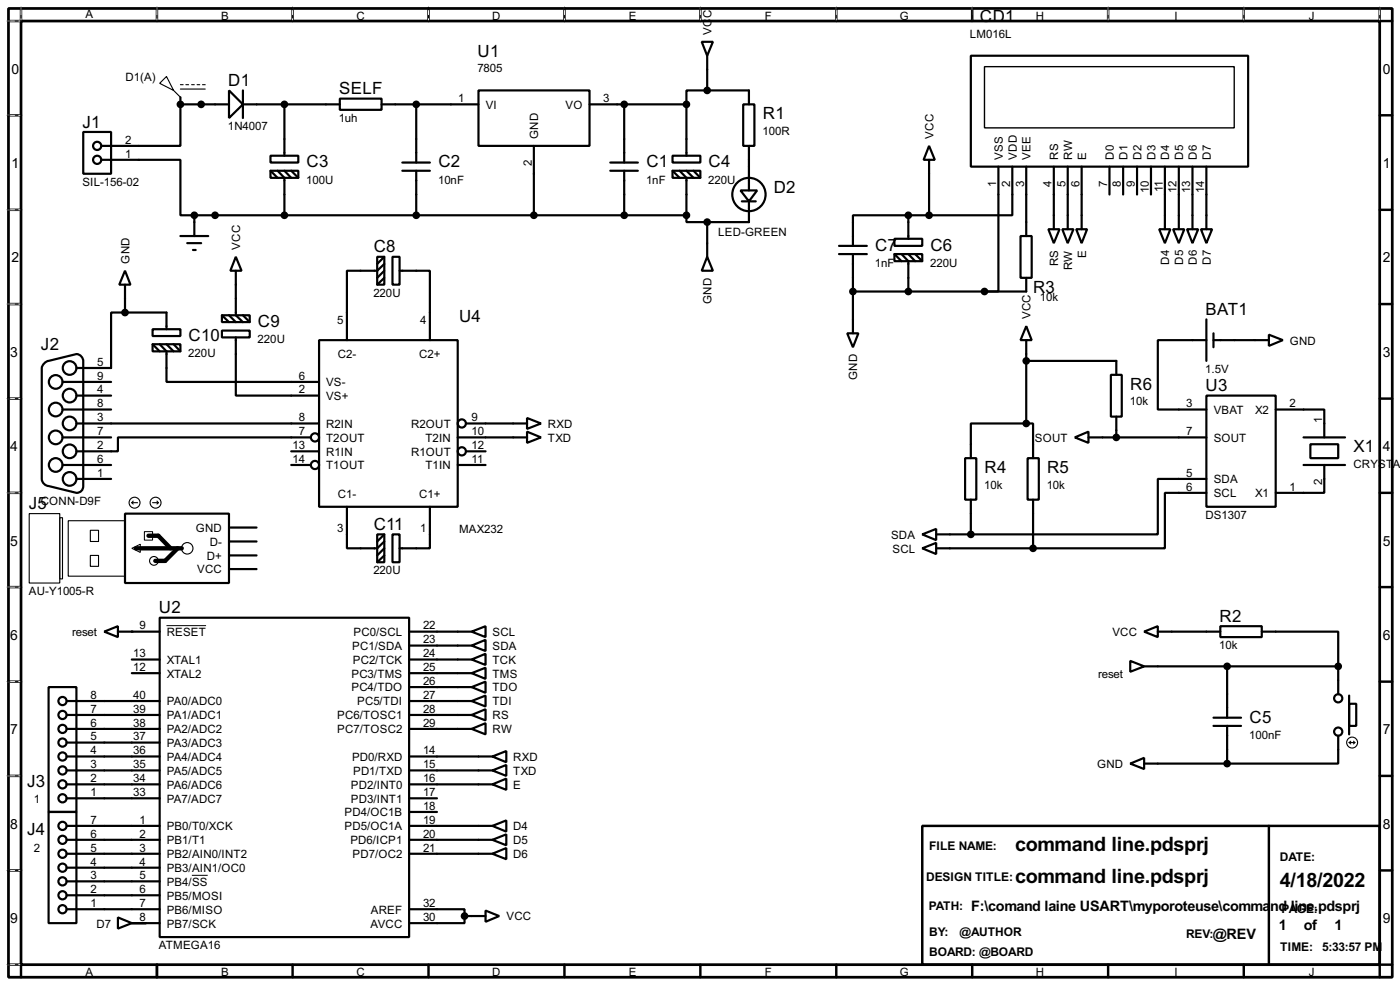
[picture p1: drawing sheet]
<svg xmlns="http://www.w3.org/2000/svg" width="256mm" height="180mm" viewBox="0 0 256 180" stroke-linecap="round" stroke-linejoin="round" font-family="sans-serif">
<path d="M1.6 1.6h253.5v177.3h-253.5zM3.9 3.9h248.9v172.7h-248.9z" fill="none" stroke="#000" stroke-width=".5"/>
<g fill="none" stroke="#000" stroke-width=".45">
<path d="M3.9 1.6v2.3h-2.3M28.8 1.6v2.3M53.6 1.6v2.3M78.5 1.6v2.3M103.4 1.6v2.3M128.3 1.6v2.3M153.2 1.6v2.3M178.1 1.6v2.3M203 1.6v2.3M227.9 1.6v2.3M252.8 1.6v2.3h2.3M1.6 21.1h2.3"/>
<path d="M1.6 38.4h2.3M252.8 21.1h2.3M252.8 38.4h2.3M1.6 55.7h2.3M252.8 55.7h2.3M1.6 73h2.3M252.8 73h2.3M1.6 90.2h2.3M252.8 90.2h2.3M1.6 107.5h2.3M252.8 107.5h2.3M1.6 124.8h2.3"/>
<path d="M252.8 124.8h2.3M1.6 142h2.3M1.6 159.3h2.3M169 151.2h83.8v25.4h-83.8zM232.5 151.2v25.4M252.8 142h2.3M252.8 159.3h2.3M1.6 176.6h2.3v2.3M28.8 176.6v2.3M53.6 176.6v2.3M78.5 176.6v2.3M103.4 176.6v2.3"/>
<path d="M128.3 176.6v2.3M153.2 176.6v2.3M178.1 176.6v2.3M203 176.6v2.3M227.9 176.6v2.3M255.1 176.6h-2.3v2.3"/>
</g>
<g fill="none" stroke="#fff" stroke-width=".18">
<path d="M1.3 3.9h2.3M3.9 1.3v2.3M28.8 1.3v2.3M53.6 1.3v2.3M78.5 1.3v2.3M103.4 1.3v2.3M128.3 1.3v2.3M153.2 1.3v2.3M178.1 1.3v2.3M203 1.3v2.3M227.9 1.3v2.3M252.8 1.3v2.3"/>
<path d="M1.3 21.1h2.3M1.3 38.4h2.3M1.3 55.7h2.3M1.3 73h2.3M1.3 90.2h2.3M1.3 107.5h2.3M1.3 124.8h2.3M1.3 142h2.3M1.3 159.3h2.3M1.3 176.6h2.3"/>
</g>
<g fill="none" stroke="#000" stroke-width=".18" stroke-dasharray=".5 1">
<path d="M1.3 3.9h2.3M3.9 1.3v2.3M28.8 1.3v2.3M53.6 1.3v2.3M78.5 1.3v2.3M103.4 1.3v2.3M128.3 1.3v2.3M153.2 1.3v2.3M178.1 1.3v2.3M203 1.3v2.3M227.9 1.3v2.3M252.8 1.3v2.3"/>
<path d="M1.3 21.1h2.3M1.3 38.4h2.3M1.3 55.7h2.3M1.3 73h2.3M1.3 90.2h2.3M1.3 107.5h2.3M1.3 124.8h2.3M1.3 142h2.3M1.3 159.3h2.3M1.3 176.6h2.3"/>
</g>
<g fill="none" stroke="#000" stroke-width=".4">
<path d="M33.1 19.1v7.6h-14.5M33.1 19.1h8.9M33.1 17.8v1.3M42 16.6l2.5 2.5-2.5 2.5zM44.5 19.1h17.8M44.5 16.6v5M52.1 19.1v9.4M62.3 18.1h7.6v2h-7.6zM69.9 19.1h17.8M76.3 19.1v10.7M87.7 16.6h20.3v10.1h-20.3zM108 19.1h17.8"/>
<path d="M114.4 19.1v10.7M125.8 19.1v9.4M128.6 7.7h2l-1 2.5zM129.6 16.6h-3.8v2.5M129.6 16.6h7.6v2.5M129.6 10.2v6.4M136.2 19.1h2v7.6h-2zM177.9 10.2h50.8v20.3h-50.8zM15.3 24.2h5.1v7.6h-5.1zM18.6 29.3h14.5v10.1h2.5M35.6 39.4h90.2M35.6 39.4v3.8"/>
<path d="M49.6 28.5h5.1v1.3h-5.1zM49.6 31.3h5.1v1.3h-5.1zM49.6 31.3l1.3 1.3M50.9 31.3l1.2 1.3v6.8M52.1 31.3l1.3 1.3M53.4 31.3l1.3 1.3M73.7 31.3h5.1M73.7 29.8h5.1M76.3 31.3v8.1M97.8 26.7v12.7M111.8 31.3h5.1M111.8 29.8h5.1"/>
<path d="M114.4 31.3v8.1M123.2 28.5h5.1v1.3h-5.1zM123.2 31.3h5.1v1.3h-5.1zM123.2 31.3l1.3 1.3M124.5 31.3l1.3 1.3v6.8M125.8 39.4v1.3h3.8M125.8 31.3l1.3 1.3M127.1 31.3l1.2 1.3M135.7 34.9h3l-1.5 2zM135.9 36.9h2.6M137.2 26.7v8.2M137.2 36.9v3.8h-7.6"/>
<path d="M166.4 39.4h-10.1v5.6M166.4 39.4h3.8M166.4 39.4v4.3M170.2 26.7l1.1 2.6h-2.1zM170.2 29.3v10.1M182.9 30.5v22.9h-2.5M185.5 30.5v8.9h-15.3M188 30.5v12.7M193.1 30.5v11.5M195.6 30.5v11.5M198.2 30.5v11.5M203.3 30.5v5.1"/>
<path d="M205.8 30.5v5.1M208.3 30.5v5.1M210.9 30.5v5.1M213.4 30.5v11.5M216 30.5v11.5M218.5 30.5v11.5M221 30.5v11.5M22.9 49.6l1 2.5h-2zM22.9 57.2h-2.5v10.2h-6.4M22.9 57.2h7.6v3.1M22.9 52.1v5.1M33.1 43.2h5.1"/>
<path d="M34.3 44.5h2.6M35.4 45.8h.5M40.7 57.7h5.1v1.3h-5.1zM40.7 57.7l1.3 1.3M42 57.7l1.2 1.3M43.2 47l1.1 2.6h-2.1zM43.2 49.6v8.1l1.3 1.3M44.5 57.7l1.3 1.3M69.1 47h1.3v5.1h-1.3zM70.4 48.3l-1.3 1.3h-5.5v12.7M70.4 50.9l-1.3 1.2M70.4 49.6l-1.3 1.3"/>
<path d="M70.4 47l-1.3 1.3M71.9 47h1.3v5.1h-1.3zM73.2 49.6h5.6v12.7M129.6 47l1 2.6h-2zM129.6 40.7v6.3M153.7 46.5h5.1M153.7 45h5.1M156.3 46.5v14.5M163.9 43.7h5.1v1.3h-5.1zM163.9 46.5h5.1v1.3h-5.1zM163.9 46.5l1.3 1.3M165.2 46.5l1.2 1.3v5.6"/>
<path d="M166.4 46.5l1.3 1.3M167.7 46.5l1.3 1.3M187 43.2h2v7.7h-2zM188 59.7l1 2.6h-2zM188 50.9v2.5h-31.7M192.1 42h2l-1 2.5zM194.6 42h2.1l-1.1 2.5zM197.2 42h2l-1 2.5zM212.4 42h2l-1 2.5zM214.9 42h2.1l-1 2.5zM217.5 42h2l-1 2.5zM220 42h2.1l-1.1 2.5z"/>
<path d="M221 58.5v7.6M8.2 66.4l.4-.3 5.4-1.3a1.33 1.33 0 0 1 1.3 1.3v22.9a1.18 1.18 0 0 1-1.3 1.2l-5.1-1.2a1.39 1.39 0 0 1-1.2-1.3v-20.3v-.4zM11.5 75h8.9M11.5 69.9h8.9M14 77.5h44.5M14 72.4h6.4M28 60.3h5.1v1.2h-5.1zM28 63h5.1v1.3h-5.1zM28 63l1.3 1.3M29.3 63l1.2 1.3v5.6h28M30.5 63l1.3 1.3M31.8 63l1.3 1.3"/>
<path d="M40.7 60.5h5.1v1.3h-5.1zM43.2 61.8v10.6h15.3M58.5 62.3h25.4v30.5h-25.4zM85.4 77.5h11.2M96.6 76.5l2.5 1-2.5 1zM96.6 79l2.5 1.1-2.5 1zM155.2 61h2.1l-1 2.6zM188 77.5h-10.1v6.4M188 77.5h1.3v6.4M188 62.3v15.2M188 66.1h16.5v2.5M203.5 68.6h2v7.7h-2z"/>
<path d="M204.5 76.3v3.8M221 72.4h12.7v20.4h-12.7zM221 62.3h-8.9v12.7h8.9M222.3 62.3h10.2M222.3 61v2.6M232.5 61.3l2.5 1-2.5 1zM233.7 75h8.9v5.1M11.5 80.1h8.9M11.5 85.1h8.9M14 87.7h6.4M22.9 94h19.1v12.7h-19.1zM42 99.1h5"/>
<path d="M42 96.6h5M53.4 85.1h3.6M53.4 82.6h5.1M57 80.1h-35.4v2.5h-7.6M63.6 92.8v7.6h5.5l1.3-1.3M69.1 97.8h1.3v5.1h-1.3zM70.4 97.8l-1.3 1.3M71.9 97.8h1.3v5.1h-1.3zM78.8 92.8v7.6h-5.6M83.9 80.1h12.7M83.9 85.1h5.1M85.4 82.6h3.6"/>
<path d="M169 97.8l2.5-1v2.1zM171.5 97.8h6.4M176.8 83.9h2.1v7.6h-2.1zM177.9 91.5v6.3M188.3 83.9h2v7.6h-2zM189.3 91.5v8.9M196.9 80.1l2.5-1.1v2.1zM199.4 80.1h21.6M221 87.7h-8.9v10.1h-34.2M221 90.2h-7.6v10.2h-24.1M238.8 80.1h7.6M238.8 85.1h7.6"/>
<path d="M240.1 81.3h5.1v2.6h-5.1zM242.6 85.1v5.1h-8.9M19.1 115.6l2.5-1v2zM21.6 115.6h7.7M29.3 113.1h45.7v58.4h-45.7zM42 104.2h5M42 101.7h5M70.4 101.7l-1.3 1.2M70.4 100.4l-1.3 1.3M75 115.6h11.4M75 118.2h11.4M86.4 115.6l2.6-1v2z"/>
<path d="M86.4 118.2l2.6-1.1v2.1zM169 100.4l2.5-1v2zM171.5 100.4h17.8M209.6 115.6l2.5-1v2zM212.1 115.6h11.5M223.6 114.6h7.6v2h-7.6zM231.2 115.6h14v6.4M8.9 125.8h5.1v22.8h-5.1zM12.2 128.3h17.1M12.2 130.9h17.1M12.2 133.4h17.1M12.2 138.5h17.1"/>
<path d="M12.2 135.9h17.1M24.2 120.7h5.1M24.2 123.2h5.1M75 120.7h11.4M75 123.2h11.4M75 125.8h11.4M75 128.3h11.4M75 130.9h11.4M75 133.4h11.4M75 138.5h15.2M86.4 120.7l2.6-1v2zM86.4 123.2l2.6-1v2.1z"/>
<path d="M86.4 125.8l2.6-1v2zM86.4 128.3l2.6-1v2zM86.4 130.9l2.6-1.1v2.1zM86.4 133.4l2.6-1v2zM90.2 138.5l2.6-1v2zM207.1 139.8l2.5-1.1v2.1zM207.1 121l2.5 1-2.5 1zM209.6 139.8h15.2M209.6 122h35.6M222.3 132.9h5.1M222.3 131.4h5.1M224.8 122v9.4"/>
<path d="M224.8 132.9v6.9M245.2 134.7v5.1h-20.4M245.2 122v5.1M247.2 128.8h1.3v4.1h-1.3zM247.2 127.3v7.1M8.9 148.6h5.1v20.4h-5.1zM12.2 153.7h17.1M12.2 156.3h17.1M12.2 151.2h17.1M12.2 143.6h17.1M12.2 141h17.1M12.2 146.1h17.1"/>
<path d="M12.2 158.8h17.1M75 153.7h15.2M75 156.3h15.2M75 151.2h15.2M75 143.6h15.2M75 141h15.2M75 146.1h5.1M75 148.6h5.1M90.2 153.7l2.6-1v2zM90.2 156.3l2.6-1.1v2.1zM90.2 151.2l2.6-1v2zM90.2 143.6l2.6-1.1v2.1z"/>
<path d="M90.2 141l2.6-1v2zM12.2 166.4h17.1M12.2 163.9h17.1M12.2 161.3h17.1M21.6 167.9l2.6 1.1-2.6 1zM24.2 169h5.1M75 166.4h10.1v1.3M85.1 167.7v1.3h-10.1M85.1 167.7h3.9M89 166.7l2.5 1-2.5 1z"/>
<circle cx="17.8" cy="26.7" r=".75"/>
<circle cx="17.8" cy="29.3" r=".75"/>
<circle cx="137.2" cy="35.6" r="3.1"/>
<circle cx="10.2" cy="69.9" r="1.25"/>
<circle cx="10.2" cy="75" r="1.25"/>
<circle cx="12.7" cy="67.4" r="1.25"/>
<circle cx="12.7" cy="72.4" r="1.25"/>
<circle cx="12.7" cy="77.5" r="1.25"/>
<circle cx="84.6" cy="77.5" r=".75"/>
<circle cx="10.2" cy="80.1" r="1.25"/>
<circle cx="10.2" cy="85.1" r="1.25"/>
<circle cx="12.7" cy="82.6" r="1.25"/>
<circle cx="12.7" cy="87.7" r="1.25"/>
<circle cx="57.7" cy="85.1" r=".75"/>
<circle cx="57.7" cy="80.1" r=".75"/>
<circle cx="84.6" cy="82.6" r=".75"/>
<circle cx="11.4" cy="128.3" r=".75"/>
<circle cx="11.4" cy="138.5" r=".75"/>
<circle cx="11.4" cy="130.9" r=".75"/>
<circle cx="11.4" cy="135.9" r=".75"/>
<circle cx="11.4" cy="133.4" r=".75"/>
<circle cx="245.1" cy="127.8" r=".75"/>
<circle cx="245.1" cy="133.9" r=".75"/>
<circle cx="11.4" cy="141" r=".75"/>
<circle cx="11.4" cy="146.1" r=".75"/>
<circle cx="11.4" cy="143.6" r=".75"/>
<circle cx="11.4" cy="151.2" r=".75"/>
<circle cx="11.4" cy="156.3" r=".75"/>
<circle cx="11.4" cy="153.7" r=".75"/>
<circle cx="11.4" cy="158.8" r=".75"/>
<circle cx="11.4" cy="166.4" r=".75"/>
<circle cx="11.4" cy="163.9" r=".75"/>
<circle cx="11.4" cy="161.3" r=".75"/>
</g>
<circle cx="24.2" cy="115.6" r=".2" fill="#000"/>
<g fill="#000" stroke="#000" stroke-width=".4">
<circle cx="33" cy="19.1" r=".5"/>
<circle cx="36.8" cy="19.1" r=".5"/>
<circle cx="52.1" cy="19.1" r=".5"/>
<circle cx="76.2" cy="19.1" r=".5"/>
<circle cx="114.3" cy="19.1" r=".5"/>
<circle cx="125.7" cy="19.1" r=".5"/>
<circle cx="129.5" cy="16.6" r=".5"/>
<circle cx="35.6" cy="39.4" r=".5"/>
<circle cx="39.4" cy="39.4" r=".5"/>
<circle cx="52.1" cy="39.4" r=".5"/>
<circle cx="76.2" cy="39.4" r=".5"/>
<circle cx="97.8" cy="39.4" r=".5"/>
<circle cx="114.3" cy="39.4" r=".5"/>
<circle cx="125.7" cy="39.4" r=".5"/>
<circle cx="166.4" cy="39.4" r=".5"/>
<circle cx="170.2" cy="39.4" r=".5"/>
<circle cx="22.9" cy="57.2" r=".5"/>
<circle cx="129.5" cy="40.7" r=".5"/>
<circle cx="156.2" cy="53.4" r=".5"/>
<circle cx="166.4" cy="53.4" r=".5"/>
<circle cx="180.3" cy="53.4" r=".5"/>
<circle cx="188" cy="77.5" r=".5"/>
<circle cx="188" cy="66.1" r=".5"/>
<circle cx="177.8" cy="97.8" r=".5"/>
<circle cx="204.5" cy="80.1" r=".5"/>
<circle cx="189.2" cy="100.4" r=".5"/>
<circle cx="224.8" cy="122" r=".5"/>
<circle cx="224.8" cy="139.8" r=".5"/>
<circle cx="245.1" cy="122" r=".5"/>
<circle cx="85.1" cy="167.7" r=".5"/>
</g>
<g fill="none" stroke="#000" stroke-width=".2">
<path d="M29.3 15.3l1.2-1.3 1.3 2.6zM31.8 16.6l1.3 1.2M33.1 15.5h.5M33.1 16.3h4.5M34.1 15.5h.5M35.1 15.5h.5M36.1 15.5h.5M37.1 15.5h.5M5.4 94h5.6v12.7h-5.6zM11 94.8h.5v11.2h-.5zM12.5 95.3h10.4v10.2h-10.4zM16.6 97.1h1.5v2h-1.5z"/>
<path d="M24.2 92h1M24.2 92l.2 .3M24.4 91.7l-.2 .3M28 92h1M28.8 91.7l.2 .3M29 92l-.2 .3M16.6 101.7h1.5v2h-1.5zM247.2 135.9h1M247.2 135.9l.3 .3M247.5 135.7l-.3 .2M248 135.7l.2 .2M248.2 135.9l-.2 .3"/>
<circle cx="24.6" cy="92" r="1"/>
<circle cx="28.5" cy="92" r="1"/>
<circle cx="28.2" cy="102.7" r=".8"/>
<circle cx="34.3" cy="100.4" r="1.05"/>
<circle cx="247.7" cy="135.9" r="1"/>
</g>
<path d="M26.5 97.3h1.5v1.6h-1.5zM24.2 100.4l1.5-.8v1.5zM30.5 114.5h7.3M35.2 160.2h2.9" fill="none" stroke="#000" stroke-width=".18"/>
<path d="M180.4 12.2h45.7v11.2h-45.7z" fill="none" stroke="#000" stroke-width=".25"/>
<path d="M27.2 98.1h1.8l2.3 2.3M24.9 100.4h8.4M32.6 100.4l-2.3 2.3h-1.8" fill="none" stroke="#000" stroke-width=".8"/>
<g font-size="4.1">
<text x="186" y="155.8">command line.pdsprj</text>
<text x="186" y="161.7">command line.pdsprj</text>
<text x="234.5" y="162.4">4/18/2022</text>
</g>
<g font-size="3.5">
<text x="177.7" y="4">LCD1</text>
<text x="87.5" y="10.4">U1</text>
<text x="41.8" y="15.7">D1</text>
<text x="62.1" y="17.3">SELF</text>
<text x="15.1" y="23.3">J1</text>
<text x="139.8" y="21.8">R1</text>
<text x="56.2" y="30.7">C3</text>
<text x="80.3" y="30.7">C2</text>
<text x="118.4" y="30.7">C1</text>
<text x="129.8" y="30.7">C4</text>
<text x="141.8" y="35.3">D2</text>
<text x="68.5" y="46.2">C8</text>
<text x="160.3" y="45.9">C7</text>
<text x="170.5" y="45.9">C6</text>
<text x="189.3" y="53.6">R3</text>
<text x="47.3" y="59.9">C9</text>
<text x="84.1" y="58.9">U4</text>
<text x="220.9" y="57.7">BAT1</text>
<text x="7.5" y="64">J2</text>
<text x="34.6" y="62.4">C10</text>
<text x="207.1" y="71.3">R6</text>
<text x="220.9" y="71.6">U3</text>
<text x="248" y="82.8">X1</text>
<text x="180.4" y="86.6">R4</text>
<text x="191.8" y="86.6">R5</text>
<text x="5.3" y="93.2">J5</text>
<text x="68.5" y="97">C11</text>
<text x="29.1" y="112.3">U2</text>
<text x="223.4" y="113.8">R2</text>
<text x="228.9" y="132.3">C5</text>
<text x="5" y="144">J3</text>
<text x="5" y="152.9">J4</text>
</g>
<g font-size="3">
<text x="177.9" y="166.7">F:\comand laine USART\myporoteuse\comma</text>
<text x="232.7" y="166.7">nd line.pdsprj</text>
<text x="222.2" y="171.8">@REV</text>
<text x="234.3" y="170.3">1</text>
<text x="238.9" y="170.3">of</text>
<text x="244.5" y="170.3">1</text>
</g>
<g font-size="2.9">
<text x="2.1" y="13.5">0</text>
<text x="253.4" y="13.5">0</text>
<text x="2.1" y="30.7">1</text>
<text x="253.4" y="30.7">1</text>
<text x="2.1" y="48">2</text>
<text x="253.4" y="48">2</text>
<text x="1.9" y="65.3">3</text>
<text x="253.4" y="65.3">3</text>
<text x="1.9" y="82.5">4</text>
<text x="253.4" y="82.5">4</text>
<text x="1.9" y="99.9">5</text>
<text x="253.4" y="99.9">5</text>
<text x="1.9" y="117.1">6</text>
<text x="253.4" y="117.1">6</text>
<text x="1.9" y="134.4">7</text>
<text x="253.4" y="134.4">7</text>
<text x="1.9" y="151.7">8</text>
<text x="253.4" y="151.7">8</text>
<text x="1.9" y="168.9">9</text>
<text x="253.4" y="168.9">9</text>
</g>
<g font-size="2.5">
<text x="170.2" y="155.6">FILE NAME:</text>
<text x="169.7" y="161.2">DESIGN TITLE:</text>
<text x="234.5" y="157.7">DATE:</text>
<text x="170.1" y="166.5">PATH:</text>
<text x="234.8" y="167.1">PAGE:</text>
<text x="170.2" y="171.4">BY:</text>
<text x="175.8" y="171.4">@AUTHOR</text>
<text x="217.3" y="171.6">REV:</text>
<text x="170.2" y="175">BOARD: @BOARD</text>
<text x="234.5" y="174.1">TIME: 5:33:57 PM</text>
</g>
<g font-size="2.4">
<text x="15.6" y="3.4">A</text>
<text x="40.5" y="3.6">B</text>
<text x="65.3" y="3.6">C</text>
<text x="90.2" y="3.6">D</text>
<text x="115.2" y="3.6">E</text>
<text x="130.4" y="3.4" transform="rotate(-90 130.4 3.4)">C</text>
<text x="140.1" y="3.6">F</text>
<text x="164.8" y="3.6">G</text>
<text x="189.8" y="3.6">H</text>
<text x="215.1" y="3.6">I</text>
<text x="239.8" y="3.6">J</text>
<text x="130.4" y="6.4" transform="rotate(-90 130.4 6.4)">VC</text>
<text x="177.7" y="6.9">LM016L</text>
<text x="23" y="14.8">D1(A)</text>
<text x="87.5" y="13.2">7805</text>
<text x="41.8" y="23.8">1N4007</text>
<text x="62.1" y="22.3">1uh</text>
<text x="84" y="18.7">1</text>
<text x="89" y="19.9">VI</text>
<text x="103.6" y="19.9">VO</text>
<text x="110.5" y="18.7">3</text>
<text x="22.9" y="28.9">1</text>
<text x="22.9" y="26.3">2</text>
<text x="98.6" y="25.4" transform="rotate(-90 98.6 25.4)">GND</text>
<text x="139.7" y="24.7">100R</text>
<text x="171" y="25.4" transform="rotate(-90 171 25.4)">VCC</text>
<text x="183.7" y="29.2" transform="rotate(-90 183.7 29.2)">VSS</text>
<text x="186.3" y="29.2" transform="rotate(-90 186.3 29.2)">VDD</text>
<text x="188.8" y="29.2" transform="rotate(-90 188.8 29.2)">VEE</text>
<text x="193.9" y="29.2" transform="rotate(-90 193.9 29.2)">RS</text>
<text x="196.4" y="29.2" transform="rotate(-90 196.4 29.2)">RW</text>
<text x="199" y="29.2" transform="rotate(-90 199 29.2)">E</text>
<text x="204.1" y="29.2" transform="rotate(-90 204.1 29.2)">D0</text>
<text x="206.6" y="29.2" transform="rotate(-90 206.6 29.2)">D1</text>
<text x="209.1" y="29.2" transform="rotate(-90 209.1 29.2)">D2</text>
<text x="211.7" y="29.2" transform="rotate(-90 211.7 29.2)">D3</text>
<text x="214.2" y="29.2" transform="rotate(-90 214.2 29.2)">D4</text>
<text x="216.8" y="29.2" transform="rotate(-90 216.8 29.2)">D5</text>
<text x="219.3" y="29.2" transform="rotate(-90 219.3 29.2)">D6</text>
<text x="221.8" y="29.2" transform="rotate(-90 221.8 29.2)">D7</text>
<text x="15.1" y="34">SIL-156-02</text>
<text x="56.1" y="33.6">100U</text>
<text x="80.3" y="33.6">10nF</text>
<text x="97.4" y="30.4" transform="rotate(-90 97.4 30.4)">2</text>
<text x="118.4" y="33.6">1nF</text>
<text x="129.8" y="33.6">220U</text>
<text x="182.5" y="34.2" transform="rotate(-90 182.5 34.2)">1</text>
<text x="185.1" y="34.2" transform="rotate(-90 185.1 34.2)">2</text>
<text x="187.6" y="34.2" transform="rotate(-90 187.6 34.2)">3</text>
<text x="192.6" y="34.2" transform="rotate(-90 192.6 34.2)">4</text>
<text x="195.2" y="34.2" transform="rotate(-90 195.2 34.2)">5</text>
<text x="197.8" y="34.2" transform="rotate(-90 197.8 34.2)">6</text>
<text x="202.9" y="34.2" transform="rotate(-90 202.9 34.2)">7</text>
<text x="205.3" y="34.2" transform="rotate(-90 205.3 34.2)">8</text>
<text x="207.9" y="34.2" transform="rotate(-90 207.9 34.2)">9</text>
<text x="210.5" y="35.3" transform="rotate(-90 210.5 35.3)">10</text>
<text x="213" y="35.2" transform="rotate(-90 213 35.2)">11</text>
<text x="215.5" y="35.4" transform="rotate(-90 215.5 35.4)">12</text>
<text x="218" y="35.3" transform="rotate(-90 218 35.3)">13</text>
<text x="220.6" y="35.3" transform="rotate(-90 220.6 35.3)">14</text>
<text x="44" y="45.7" transform="rotate(-90 44 45.7)">VCC</text>
<text x="131.6" y="43.3">LED-GREEN</text>
<text x="199" y="47.2" transform="rotate(-90 199 47.2)">E</text>
<text x="23.7" y="48.3" transform="rotate(-90 23.7 48.3)">GND</text>
<text x="160.3" y="48.8">1nF</text>
<text x="170.4" y="48.8">220U</text>
<text x="193.9" y="48.7" transform="rotate(-90 193.9 48.7)">RS</text>
<text x="196.4" y="49.4" transform="rotate(-90 196.4 49.4)">RW</text>
<text x="214.2" y="48.4" transform="rotate(-90 214.2 48.4)">D4</text>
<text x="216.8" y="48.4" transform="rotate(-90 216.8 48.4)">D5</text>
<text x="219.3" y="48.4" transform="rotate(-90 219.3 48.4)">D6</text>
<text x="221.8" y="48.4" transform="rotate(-90 221.8 48.4)">D7</text>
<text x="61.8" y="59.3">5</text>
<text x="68.4" y="54.3">220U</text>
<text x="77" y="59.3">4</text>
<text x="130.4" y="55.6" transform="rotate(-90 130.4 55.6)">GND</text>
<text x="188.8" y="58.4" transform="rotate(-90 188.8 58.4)">VCC</text>
<text x="190.5" y="55.2">10k</text>
<text x="34.5" y="65.4">220U</text>
<text x="47.2" y="62.8">220U</text>
<text x="61.9" y="65.6">C2-</text>
<text x="76.8" y="65.6">C2+</text>
<text x="236.3" y="63.1">GND</text>
<text x="17.8" y="72">4</text>
<text x="17.8" y="69.5">9</text>
<text x="17.8" y="67">5</text>
<text x="54.8" y="72">2</text>
<text x="54.8" y="69.5">6</text>
<text x="59.7" y="70.7">VS-</text>
<text x="157.1" y="69.6" transform="rotate(-90 157.1 69.6)">GND</text>
<text x="220.8" y="68.3">1.5V</text>
<text x="17.8" y="77.1">3</text>
<text x="17.8" y="74.6">8</text>
<text x="54.8" y="77.1">8</text>
<text x="59.7" y="73.2">VS+</text>
<text x="86.4" y="77.1">9</text>
<text x="207" y="74.2">10k</text>
<text x="217.3" y="74.6">3</text>
<text x="222.3" y="75.8">VBAT</text>
<text x="229.9" y="75.8">X2</text>
<text x="236.3" y="74.6">2</text>
<text x="242.2" y="77.5" transform="rotate(-90 242.2 77.5)">1</text>
<text x="17.8" y="82.2">2</text>
<text x="17.8" y="79.7">7</text>
<text x="53.6" y="82.2">13</text>
<text x="54.8" y="79.7">7</text>
<text x="59.7" y="83.4">R1IN</text>
<text x="59.7" y="80.8">T2OUT</text>
<text x="59.7" y="78.3">R2IN</text>
<text x="75.3" y="83.4">R1OUT</text>
<text x="75.3" y="78.3">R2OUT</text>
<text x="77.9" y="80.8">T2IN</text>
<text x="86.4" y="82.2">12</text>
<text x="86.4" y="79.7">10</text>
<text x="100.4" y="78.3">RXD</text>
<text x="100.4" y="80.8">TXD</text>
<text x="189.6" y="80.8">SOUT</text>
<text x="217.3" y="79.7">7</text>
<text x="222.3" y="80.8">SOUT</text>
<text x="17.8" y="87.3">1</text>
<text x="17.8" y="84.7">6</text>
<text x="53.6" y="84.7">14</text>
<text x="59.7" y="85.9">T1OUT</text>
<text x="77.9" y="85.9">T1IN</text>
<text x="86.4" y="84.7">11</text>
<text x="180.3" y="89.5">10k</text>
<text x="191.8" y="89.5">10k</text>
<text x="217.3" y="89.8">6</text>
<text x="217.3" y="87.3">5</text>
<text x="222.3" y="88.5">SDA</text>
<text x="236.3" y="89.8">1</text>
<text x="242.2" y="88.8" transform="rotate(-90 242.2 88.8)">2</text>
<text x="247.9" y="85.7">CRYST</text>
<text x="255.1" y="85.7">A</text>
<text x="7.5" y="92.4">CONN-D9F</text>
<text x="61.9" y="91.1">C1-</text>
<text x="76.8" y="91.1">C1+</text>
<text x="220.8" y="95">DS1307</text>
<text x="222.3" y="91">SCL</text>
<text x="229.9" y="91">X1</text>
<text x="35.9" y="97.4">GND</text>
<text x="38.4" y="99.9">D-</text>
<text x="61.8" y="97.3">3</text>
<text x="77" y="97.3">1</text>
<text x="84.1" y="97.5">MAX232</text>
<text x="163.2" y="98.6">SDA</text>
<text x="163.5" y="101.2">SCL</text>
<text x="36.1" y="105">VCC</text>
<text x="37.9" y="102.5">D+</text>
<text x="68.4" y="105.1">220U</text>
<text x="5.3" y="108.9">AU-Y1005-R</text>
<text x="13.2" y="116.4">reset</text>
<text x="25.6" y="115.2">9</text>
<text x="30.5" y="116.4">RESET</text>
<text x="64.5" y="119">PC1/SDA</text>
<text x="64.8" y="116.4">PC0/SCL</text>
<text x="77.5" y="115.2">22</text>
<text x="77.5" y="117.8">23</text>
<text x="90.2" y="116.4">SCL</text>
<text x="90.2" y="119">SDA</text>
<text x="203.8" y="116.4">VCC</text>
<text x="223.4" y="118.8">10k</text>
<text x="24.4" y="122.8">12</text>
<text x="24.4" y="120.3">13</text>
<text x="30.5" y="124">XTAL2</text>
<text x="30.5" y="121.5">XTAL1</text>
<text x="64.4" y="124">PC3/TMS</text>
<text x="64.6" y="121.5">PC2/TCK</text>
<text x="77.5" y="120.3">24</text>
<text x="77.5" y="122.8">25</text>
<text x="77.5" y="125.4">26</text>
<text x="90.2" y="121.5">TCK</text>
<text x="90.2" y="124">TMS</text>
<text x="201.2" y="124">reset</text>
<text x="16.6" y="130.5">7</text>
<text x="16.6" y="127.9">8</text>
<text x="24.4" y="130.5">39</text>
<text x="24.4" y="127.9">40</text>
<text x="30.5" y="131.7">PA1/ADC1</text>
<text x="30.5" y="129.1">PA0/ADC0</text>
<text x="61.8" y="131.7">PC6/TOSC1</text>
<text x="64.4" y="126.6">PC4/TDO</text>
<text x="65.4" y="129.1">PC5/TDI</text>
<text x="77.5" y="127.9">27</text>
<text x="77.5" y="130.5">28</text>
<text x="90.2" y="126.6">TDO</text>
<text x="90.2" y="129.1">TDI</text>
<text x="90.2" y="131.7">RS</text>
<text x="16.6" y="135.5">5</text>
<text x="16.6" y="133">6</text>
<text x="24.4" y="135.5">37</text>
<text x="24.4" y="133">38</text>
<text x="30.5" y="136.7">PA3/ADC3</text>
<text x="30.5" y="134.2">PA2/ADC2</text>
<text x="61.8" y="134.2">PC7/TOSC2</text>
<text x="77.5" y="133">29</text>
<text x="90.2" y="134.2">RW</text>
<text x="228.9" y="135.2">100nF</text>
<text x="16.6" y="143.2">2</text>
<text x="16.6" y="140.6">3</text>
<text x="16.6" y="138.1">4</text>
<text x="24.4" y="143.2">34</text>
<text x="24.4" y="140.6">35</text>
<text x="24.4" y="138.1">36</text>
<text x="30.5" y="141.8">PA5/ADC5</text>
<text x="30.5" y="139.3">PA4/ADC4</text>
<text x="64.5" y="139.3">PD0/RXD</text>
<text x="64.7" y="141.8">PD1/TXD</text>
<text x="77.5" y="138.1">14</text>
<text x="77.5" y="140.6">15</text>
<text x="77.5" y="143.2">16</text>
<text x="94" y="141.8">TXD</text>
<text x="94" y="139.3">RXD</text>
<text x="201" y="140.6">GND</text>
<text x="6.2" y="147">1</text>
<text x="16.6" y="145.7">1</text>
<text x="24.4" y="145.7">33</text>
<text x="30.5" y="146.9">PA7/ADC7</text>
<text x="30.5" y="144.4">PA6/ADC6</text>
<text x="63.1" y="149.4">PD4/OC1B</text>
<text x="64.3" y="144.4">PD2/INT0</text>
<text x="64.3" y="146.9">PD3/INT1</text>
<text x="77.5" y="145.7">17</text>
<text x="77.5" y="148.2">18</text>
<text x="94" y="144.4">E</text>
<text x="6.2" y="155.9">2</text>
<text x="16.6" y="155.9">5</text>
<text x="16.6" y="153.3">6</text>
<text x="16.6" y="150.8">7</text>
<text x="25.6" y="150.8">1</text>
<text x="25.6" y="153.3">2</text>
<text x="25.6" y="155.9">3</text>
<text x="30.5" y="152">PB0/T0/XCK</text>
<text x="30.5" y="154.5">PB1/T1</text>
<text x="63.1" y="152">PD5/OC1A</text>
<text x="64.2" y="154.5">PD6/ICP1</text>
<text x="77.5" y="150.8">19</text>
<text x="77.5" y="153.3">20</text>
<text x="77.5" y="155.9">21</text>
<text x="94" y="154.5">D5</text>
<text x="94" y="152">D4</text>
<text x="16.6" y="160.9">3</text>
<text x="16.6" y="158.4">4</text>
<text x="25.6" y="158.4">4</text>
<text x="25.6" y="160.9">5</text>
<text x="30.5" y="157.1">PB2/AIN0/INT2</text>
<text x="30.5" y="159.6">PB3/AIN1/OC0</text>
<text x="64.6" y="157.1">PD7/OC2</text>
<text x="94" y="157.1">D6</text>
<text x="16.6" y="166">1</text>
<text x="16.6" y="163.5">2</text>
<text x="25.6" y="163.5">6</text>
<text x="25.6" y="166">7</text>
<text x="30.5" y="162.1">PB4/SS</text>
<text x="30.5" y="164.7">PB5/MOSI</text>
<text x="30.5" y="167.2">PB6/MISO</text>
<text x="67.9" y="167.2">AREF</text>
<text x="77.5" y="166">32</text>
<text x="17.7" y="169.8">D7</text>
<text x="25.6" y="168.6">8</text>
<text x="29.1" y="173.7">ATMEGA16</text>
<text x="30.5" y="169.8">PB7/SCK</text>
<text x="67.9" y="169.8">AVCC</text>
<text x="77.5" y="168.6">30</text>
<text x="92.8" y="168.5">VCC</text>
<text x="15.6" y="178.7">A</text>
<text x="40.5" y="178.7">B</text>
<text x="65.3" y="178.7">C</text>
<text x="90.2" y="178.7">D</text>
<text x="115.2" y="178.7">E</text>
<text x="140.1" y="178.7">F</text>
<text x="164.8" y="178.7">G</text>
<text x="189.8" y="178.7">H</text>
<text x="215.1" y="178.7">I</text>
<text x="239.8" y="178.7">J</text>
</g>
</svg>
